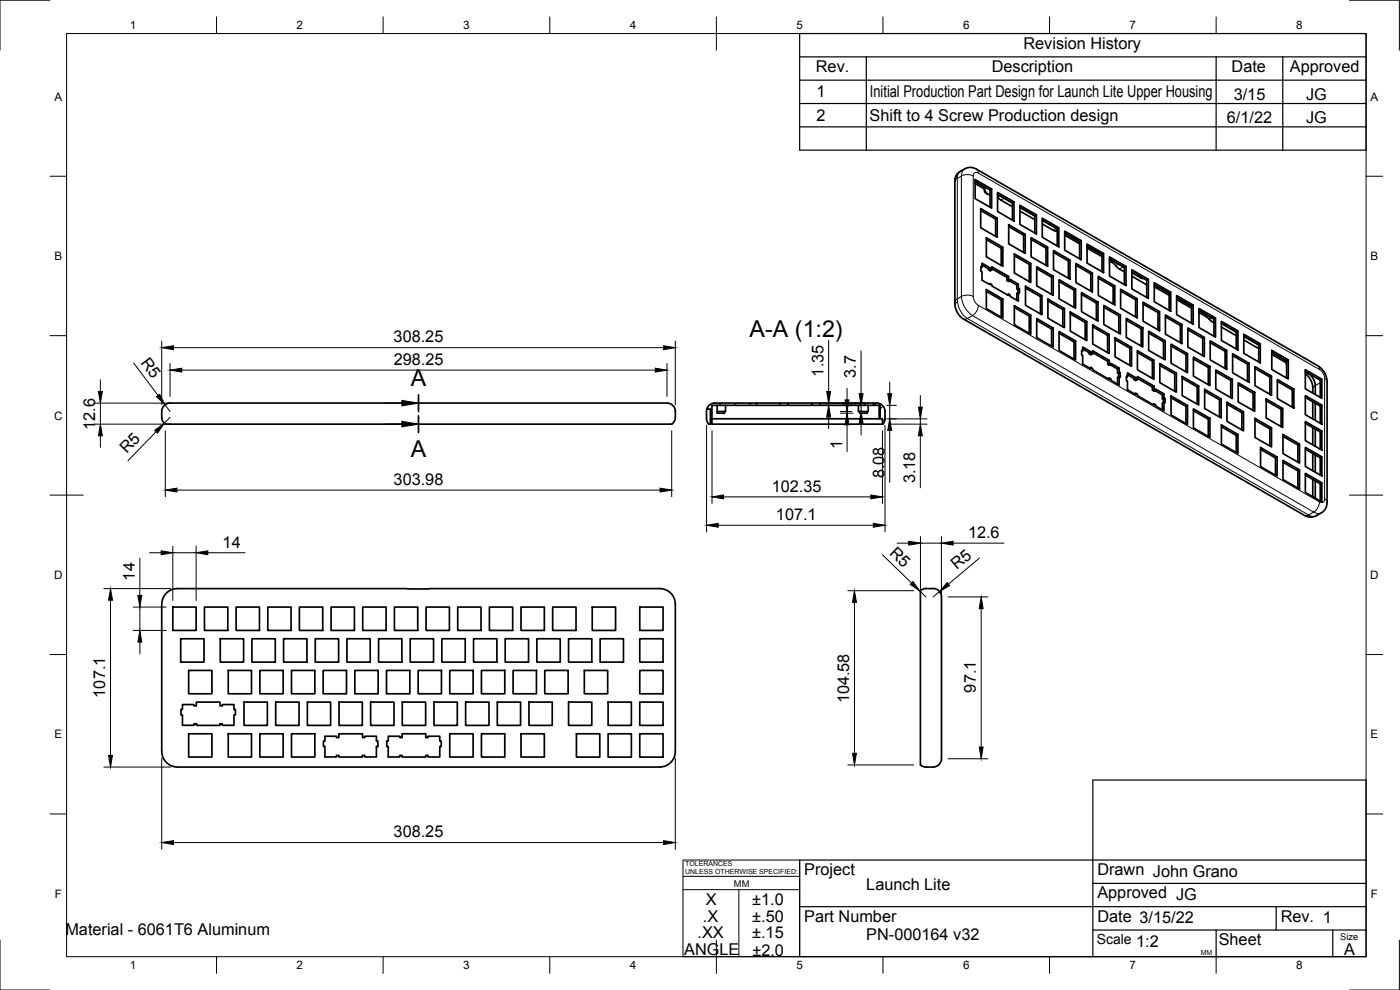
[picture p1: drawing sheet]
<svg xmlns="http://www.w3.org/2000/svg" width="420mm" height="297mm" viewBox="0 0 420 297" stroke-linecap="round" stroke-linejoin="round" font-family="sans-serif">
<!-- layer: Visible -->
<g fill="none" stroke="#000" stroke-width=".51">
<path d="M287.5 52l2.9-1.7h1.2l1.4 .4 103.4 59.7 1.3 1.7 .6 2.3v36.5l-.4 1.5-.5 .8-.7 .6-2.4 1.2-1.4 .1-1.2-.3-103.2-59.5-1.5-2.1-.4-2.2v-36.8l.2-1.2zM292.7 54.4l4.4 2.6v5.2M292.7 53.9l4.9 2.8v5.7l-4.9-2.8zM292.7 54.5l2.8 1.7M292.7 55.1l2.7 1.5M295.5 56.4a1.35 1.35 0 0 0 1.1 1.9M295.6 56.1a1.76 1.76 0 0 0 1.5 2.2M297.6 56.7l-.5 .3M299.4 58.3l4.4 2.6v5.1M299.4 57.7l4.9 2.9v5.7l-4.9-2.8zM299.4 58.4l4.4 2.5M299.4 59.2l1 .8 3.4 2"/>
<path d="M294.3 63.1l4.5 2.6v5.2M294.3 62.6l5 2.9v5.7l-5-2.9zM294.7 79.5l2 1.2v.3l.5 .3 .4-.3M294.7 79l2.4 1.4v.3l.5 .3v-.9l5.1 2.8v1l.4 .3v-.4l2.5 1.5v1.2l.3 .1v1.4l-.3-.2v2.5l-2.5-1.4v-.4l-.4-.2v.4l-5-2.9v-.4l-.6-.3v.4l-2.4-1.4v-2.6l-.3-.2v-1.3l.3 .1zM296 71.9l4.5 2.6v5.1M296 71.3l5 2.9v5.7l-5-2.8zM299.3 65.5l-.5 .2M301 74.2l-.5 .3M302.7 68l4.5 2.6v5.1M302.7 67.4l5 2.9v5.7l-5-2.8zM304.3 60.6l-.5 .3M304.4 76.7l4.5 2.6v5.2"/>
<path d="M304.4 76.2l5 2.8v5.8l-5-2.9zM306.1 62.2l4.5 2.5v5.2M306.1 61.6l4.9 2.9v5.7l-4.9-2.9zM306.1 62.2l4.5 2.6M306.1 63.3l4.5 2.6M307.7 70.3l-.5 .3M309.4 79l-.5 .3M309.5 71.9l4.4 2.5v5.2M309.5 71.3l4.9 2.9v5.7l-4.9-2.9zM311 64.5l-.4 .2M312.8 66l4.5 2.6v5.2M312.8 67.2l3.6 2 .9 .2"/>
<path d="M312.8 65.5l5 2.8v5.7l-5-2.8zM312.8 66.1l4.5 2.6M314.4 74.2l-.5 .2M316.2 75.7l4.4 2.6v5.2M316.2 75.2l4.9 2.8v5.8l-4.9-2.9zM317.8 68.3l-.5 .3M319.5 69.9l4.5 2.6v5.1M319.5 69.3l5 2.9v5.7l-5-2.8zM319.5 70l4.5 2.5M319.5 70.6l4.5 2.5M321.1 78l-.5 .3M322.9 79.6l4.5 2.6v5.1"/>
<path d="M322.9 79l4.9 2.9v5.7l-4.9-2.8zM324.5 72.2l-.5 .3M326.2 73.8l4.5 2.5v5.2M326.2 73.2l5 2.9v5.7l-5-2.9zM326.2 73.8l4.5 2.6M326.2 74.4l4.5 2.6M331.2 76.1l-.5 .2M333 77.6l4.4 2.6v5.2M333 78.3l1.9 1.4M333 77.1l4.9 2.8v5.8l-4.9-2.9zM333 77.7l4.1 2.4M334.9 79.7l.8 .8 1.7 1.1"/>
<path d="M337.9 79.9l-.5 .3M294.7 80.1l-.3 .2M296 87.4l4.5 2.6v5.2M296 86.9l5 2.8v5.7l-5-2.8zM297.1 85.1l-.3 .2M297.1 80.4l-.4 .3M297.1 80.7l-.4 .3M297.6 80.6l4.6 2.6v1l.5 .2 .4-.2M301 89.7l-.5 .3M302.7 88.3l-.4 .2M302.7 82.9l-.5 .3M302.7 83.9l-.5 .3"/>
<path d="M303 84.3l2.2 1.2v1.2l.3 .2v1M304.4 92.3l4.5 2.5v5.2M304.4 91.7l5 2.9v5.7l-5-2.9zM305.6 87.8l-.4 .3v2M305.6 85.3l-.4 .2M305.6 86.5l-.4 .2M305.9 86.6l-.4 .3M307.8 86.4l4.5 2.6v5.2M307.8 85.9l4.9 2.8v5.8l-4.9-2.9zM309.4 94.6l-.5 .2M311.1 96.1l4.5 2.6v5.2M311.1 80.6l4.5 2.6v5.1"/>
<path d="M311.1 80l5 2.9v5.7l-5-2.8zM311.1 95.6l5 2.8v5.7l-5-2.8zM312.7 88.7l-.4 .3M314.5 90.3l4.5 2.6v5.2M314.5 89.8l4.9 2.8v5.7l-4.9-2.8zM316.1 98.4l-.5 .3M316.1 82.9l-.5 .3M317.8 100l4.5 2.6v5.1M317.8 84.5l4.5 2.5v5.2M317.8 99.4l5 2.9v5.7l-5-2.8zM317.8 83.9l5 2.9v5.7l-5-2.9zM319.4 92.6l-.4 .3"/>
<path d="M321.2 94.2l4.5 2.5v5.2M321.2 93.6l5 2.9v5.7l-5-2.9zM322.8 86.8l-.5 .2M324.6 88.3l4.4 2.6v5.2M324.6 87.8l4.9 2.8v5.8l-4.9-2.9zM326.2 96.5l-.5 .2M327.8 81.9l-.4 .3M327.9 98l4.5 2.6v5.2M327.9 97.5l5 2.8v5.8l-5-2.9zM329.5 90.6l-.5 .3M329.6 83.5l4.5 2.5v5.2M329.6 82.9l5 2.9v5.7l-5-2.9z"/>
<path d="M331.3 92.2l4.5 2.6v5.2M331.3 91.7l4.9 2.8v5.7l-4.9-2.8zM334.6 85.8l-.5 .2M336.2 94.5l-.4 .3M336.3 87.3l4.5 2.6v5.2M336.3 86.8l5 2.8v5.8l-5-2.9zM338 96.1l4.5 2.5v5.2M338 95.5l5 2.9v5.7l-5-2.9zM339.7 81.5l4.4 2.6v5.1M339.7 80.9l4.9 2.9v5.7l-4.9-2.8zM339.7 82.9l4.4 2.6M339.7 81.5l.3 .5 2.4 1.4 .9 .2"/>
<path d="M341.3 89.6l-.5 .3M343 98.4l-.5 .2M343 91.2l4.5 2.6v5.2M343 90.7l5 2.8v5.7l-5-2.8zM344.6 83.8l-.5 .3M344.7 99.9l4.5 2.6v5.2M344.7 99.4l5 2.8v5.8l-5-2.9zM346.4 86.1l4.5 2.5M346.4 85.4l4.5 2.6v5.1M346.4 84.8l4.9 2.9v5.7l-4.9-2.9zM346.4 85.5l4.5 2.5M348 93.5l-.5 .3"/>
<path d="M349.8 95.1l4.4 2.5v5.2M349.8 94.5l4.9 2.9v5.7l-4.9-2.8zM351.3 87.7l-.4 .3M353.1 89.2l4.5 2.6v5.2M353.1 88.7l5 2.8v5.8l-5-2.9zM353.1 89.3l4.5 2.6M353.1 89.9l4.5 2.6M354.7 97.4l-.5 .2M356.5 98.9l4.5 2.6v5.2M356.5 98.4l4.9 2.8v5.8l-4.9-2.9zM358.1 91.5l-.5 .3M359.8 93.1l4.5 2.6v5.2"/>
<path d="M359.8 93.8l2.4 1.3 2.1 1.7M359.8 92.6l5 2.8v5.7l-5-2.8zM359.8 93.2l4.5 2.6M364.8 95.4l-.5 .3M366.6 97l4.4 2.6v5.1M366.6 96.4l4.9 2.9v5.7l-4.9-2.8zM366.6 97.1l4.4 2.5M366.6 98.1l4.4 2.6M371.5 99.3l-.5 .3M322.8 102.3l-.5 .3M324.9 104.7l2 1.1v.4l.5 .3 .5-.3M324.9 105.3l-.3 .2"/>
<path d="M327.4 105.5l-.5 .3M327.4 105.9l-.5 .3M327.4 110.2l-.4 .3M327.9 105.8l4.5 2.6v.9l.5 .3 .5-.3M332.9 100.3l-.5 .3M332.9 113.4l-.4 .2M332.9 108.1l-.5 .3M332.9 109.1l-.5 .2M333.2 109.5l2.2 1.2v1.2l.3 .2v1M334.6 101.9l4.5 2.6v5.2M334.6 101.4l5 2.8v5.7l-5-2.8zM335.9 113v2.5l-2.5-1.4v-.4l-.5-.3v.4l-5-2.8v-.4l-.5-.4v.4l-2.5-1.4v-2.5l-.3-.2v-1.4l.3 .2v-1.2l2.5 1.4v.4l.5 .3v-1l5 2.9v1l.5 .2v-.3l2.5 1.4v1.2l.3 .2v1.4l-.3-.2-.5 .2v2.1"/>
<path d="M335.9 111.6l-.5 .3M335.9 110.4l-.5 .3M336.2 111.8l-.5 .3M338.4 112.4l1.9 1.2v.3l.5 .3 .5-.3M338.4 111.9l2.4 1.4v.3l.5 .3v-.9l5.1 2.9v.9l.4 .3v-.4l2.5 1.5v1.2l.3 .1v1.4l-.3-.2v2.6l-2.5-1.5v-.3l-.5-.3v.4l-4.9-2.9v-.4l-.6-.3v.4l-2.4-1.4v-2.6l-.3-.2v-1.3l.3 .2zM338.4 113.1l-.3 .1M339.6 104.2l-.5 .3M340.8 118l-.3 .2M340.8 113.3l-.5 .3M340.8 113.6l-.5 .3M341.3 113.5l4.6 2.6v1l.5 .3 .4-.3M341.4 105.8l4.4 2.5v5.2"/>
<path d="M341.4 105.2l4.9 2.9v5.7l-4.9-2.9zM346.3 108.1l-.5 .2M346.4 115.9l-.5 .2M346.4 116.8l-.5 .3M346.6 117.2l2.2 1.3v1.1l.3 .2v1M348.1 109.7l4.5 2.5v5.2M348.1 109.1l4.9 2.8v5.8l-4.9-2.9zM349.3 118.2l-.5 .3M349.3 119.4l-.5 .2M349.6 119.5l-.5 .3M349.7 102.2l-.5 .3M351.5 119.3l4.4 2.6v5.2"/>
<path d="M351.5 103.8l4.4 2.6v5.2M351.5 118.8l4.9 2.9v5.7l-4.9-2.9zM351.5 103.3l4.9 2.8v5.7l-4.9-2.8zM353 111.9l-.4 .3M354.8 113.5l4.5 2.6v5.1M354.8 113l4.9 2.8v5.7l-4.9-2.8zM356.4 106.1l-.5 .3M358.2 107.7l4.4 2.5v5.2M358.2 107.1l4.9 2.9v5.7l-4.9-2.9zM359.7 115.8l-.4 .3M361.4 101.2l-.4 .3M361.5 117.4l4.5 2.6v5.1"/>
<path d="M361.5 116.8l5 2.9v5.7l-5-2.8zM363.1 110l-.5 .2M363.2 102.8l4.5 2.6v5.2M363.2 102.3l5 2.8v5.7l-5-2.8zM364.9 111.6l4.5 2.5v5.2M364.9 111l4.9 2.8v5.8l-4.9-2.9zM366.5 119.7l-.5 .3M368.2 105.1l-.5 .3M369.8 113.8l-.4 .3M369.9 106.7l4.5 2.5v5.2M369.9 106.1l5 2.9v5.7l-5-2.8zM371.6 115.4l4.5 2.6v5.2"/>
<path d="M371.6 114.9l5 2.8v5.7l-5-2.8zM373.3 100.8l4.5 2.6v5.2M373.3 100.3l4.9 2.9v5.7l-4.9-2.9zM373.3 100.9l4.5 2.6M373.3 102l4.5 2.6M374.9 109l-.5 .2M376.6 117.7l-.5 .3M376.6 110.5l4.5 2.6v5.2M376.6 110l5 2.8v5.8l-5-2.9zM378.2 103.2l-.4 .2M380 119.7l5 2.9v5.7l-5-2.9zM381.6 112.8l-.5 .3"/>
<path d="M381.7 105.7l4.4 2.6v5.1M381.7 105.1l4.9 2.9v5.7l-4.9-2.8zM381.7 105.8l4.4 2.5M381.7 106.3l4.4 2.6M383.3 114.4l4.5 2.6v5.2M383.3 113.9l5 2.8v5.7l-5-2.8zM386.2 108.7v.9M386.6 108l-.5 .3M388.3 116.7l-.5 .3M391.8 119.3l4.4 2.5v5.2M391.8 111.5l4.4 2.6v5.1M391.8 111.6a4.8 4.8 0 0 1 2.9 4.1v2.7"/>
<path d="M391.8 118.7l4.9 2.8v5.8l-4.9-2.9zM391.8 110.9l4.9 2.9v5.7l-4.9-2.8zM391.8 112.1a5.9 5.9 0 0 1 2.2 5.8M396.7 113.8l-.5 .3M202.7 123.5v1.7M202.7 123.4a3 3 0 0 0-3.9-2.5h-147.1a2.68 2.68 0 0 0-3.2 2.6 4 4 0 0 0 .7 3.4l.4 .4h151.9a2.24 2.24 0 0 0 1.2-2.1M212.1 122.7v3.6a1.05 1.05 0 0 0 1.1 1M213.2 126h.5v1.3h-.5zM213.2 124.1v1.9M213.7 124.1v1.9M213.7 127.3h51.1M213.7 125.7h50.4"/>
<path d="M215.2 121.6v2.4h2.2v-.5M217.7 121.6v1.9h-2.5M227.1 121.6v-.7h-12.6l-1.5 .5-.9 1.3M227.1 121.6h-13.4v2.5h-.5v-1.4h-1.1M227.1 120.9h7M227.1 121.6h7M234.1 120.9h2.5v.7h-2.5zM236.6 120.9h7M236.6 121.6h7M243.6 120.9h2.5v.7h-2.5zM246.1 120.9h7M246.1 121.6h7"/>
<path d="M253.1 120.9h2.5v.7h-2.5zM255.6 120.9h7M255.6 121.6h7M256.8 120.9v.7M257.6 121.6v1.9h3v-1.9M257.8 120.9v.7M258 123.5v.5h2.2v-.5M259.4 120.9v.7M262.1 120.9v.7M262.6 120.9a2.58 2.58 0 0 1 3 2.5v2.5l-.4 1.1-.4 .3v-1.6h-.7v-4.1h-1.5zM263.8 121.6v4.1M346.3 121.2l-.3 .2"/>
<path d="M349.3 120.7l-.5 .3v2M356.4 121.7l-.5 .2M358.2 123.2l4.4 2.6v5.2M358.2 122.7l4.9 2.8v5.7l-4.9-2.8zM363.1 125.5l-.5 .3M366.6 128l4.4 2.6v5.2M366.6 127.5l4.9 2.9v5.7l-4.9-2.9zM368.2 121.2l4.5 2.6v5.2M368.2 120.7l5 2.9v5.7l-5-2.9zM371.5 130.4l-.5 .2M373.2 123.6l-.5 .2M376.6 126.1l4.5 2.6v5.1"/>
<path d="M376.6 125.5l5 2.9v5.7l-5-2.8zM378.3 134.8l4.5 2.6v5.2M378.3 134.3l5 2.8v5.8l-5-2.9zM380 120.3l4.5 2.5v5.2M381.6 128.4l-.5 .3M383.3 137.1l-.5 .3M385 122.6l-.5 .2M385 138.7l4.5 2.6v5.2M385 130.9l4.5 2.6v5.2M385 130.4l5 2.8v5.7l-5-2.8zM385 138.1l5 2.9v5.7l-5-2.8zM390 133.2l-.5 .3"/>
<path d="M391.8 127l4.4 2.6v5.2M391.8 134.8l4.4 2.6v5.1M391.8 126.5l4.9 2.8v5.8l-4.9-2.9zM391.8 134.2l4.9 2.9v5.7l-4.9-2.8zM394 120.5v5.2M394 128.3v5.2M394 136.1v5.1M394.7 121v5.1M394.7 128.7v5.2M394.7 136.5v5.2M396.7 137.1l-.5 .3M396.7 129.3l-.5 .3"/>
<path d="M396.7 121.5l-.5 .3M390 141l-.5 .3M391.8 142.6l4.4 2.5v5.2M391.8 142l4.9 2.9v5.7l-4.9-2.8zM394 143.8v5.2M394.7 144.3v5.2M396.7 144.9l-.5 .2M280 176.6h-2.1a1.82 1.82 0 0 0-1.7 .7v52.2l1.3 .6 2.5 .1M280 176.6a3 3 0 0 1 2.6 3.9v46.5a2.68 2.68 0 0 1-2.6 3.2M51.9 182.1h7v7.1h-7zM54.2 191.7h7v7h-7zM61.4 182.1h7v7.1h-7z"/>
<path d="M66.1 191.7h7v7h-7zM70.9 182.1h7v7.1h-7zM75.6 191.7h7v7h-7zM80.4 182.1h7v7.1h-7zM85.1 191.7h7v7h-7zM89.9 182.1h7v7.1h-7zM94.6 191.7h7v7h-7zM99.4 182.1h7v7.1h-7zM104.1 191.7h7v7h-7zM108.9 182.1h7v7.1h-7zM113.6 191.7h7v7h-7zM118.4 182.1h7v7.1h-7z"/>
<path d="M123.1 191.7h7v7h-7zM127.9 182.1h7v7.1h-7zM132.6 191.7h7v7h-7zM137.4 182.1h7v7.1h-7zM142.1 191.7h7v7h-7zM146.9 182.1h7v7.1h-7zM151.6 191.7h7v7h-7zM156.4 182.1h7v7.1h-7zM161.1 191.7h7v7h-7zM165.9 182.1h7v7.1h-7zM170.6 191.7h7v7h-7zM177.7 182.1h7v7.1h-7z"/>
<path d="M180.1 191.7h7v7h-7zM192 191.7h7v7h-7zM192 182.1h7v7.1h-7zM54.8 211.4h3.4v.4h.7v-1.1h7.1v1.1h.7v-.4h3.5v1.5h.5v1.6h-.5v3.1h-3.5v-.4h-.7v.4h-7v-.4h-.8v.4h-3.4v-3.1h-.5v-1.6h.5zM56.6 201.2h7v7h-7zM68.5 201.2h7v7h-7zM73.2 210.7h7v6.9h-7zM78 201.2h7v7h-7zM82.7 210.7h7v6.9h-7zM87.5 201.2h7v7h-7zM92.2 210.7h7v6.9h-7zM97 201.2h7v7h-7z"/>
<path d="M101.7 210.7h7v6.9h-7zM106.5 201.2h7v7h-7zM111.2 210.7h7v6.9h-7zM116 201.2h7v7h-7zM120.7 210.7h7v6.9h-7zM125.5 201.2h7v7h-7zM130.2 210.7h7v6.9h-7zM135 201.2h7v7h-7zM139.7 210.7h7v6.9h-7zM144.5 201.2h7v7h-7zM149.2 210.7h7v6.9h-7zM154 201.2h7v7h-7z"/>
<path d="M158.7 210.7h7v6.9h-7zM163.5 201.2h7v7h-7zM170.6 210.7h7v6.9h-7zM175.4 201.2h7v7h-7zM182.5 210.7h7v6.9h-7zM192 201.2h7v7h-7zM192 210.7h7v6.9h-7zM53.2 230.2h144.8M53.2 230.1a4.7 4.7 0 0 1-4.7-4.6l.1-44.2a4.7 4.7 0 0 1 4.6-4.7h144.8a4.7 4.7 0 0 1 4.7 4.7v44.2a4.7 4.7 0 0 1-4.7 4.6M56.6 220.2h7v6.9h-7zM68.5 220.2h7v6.9h-7zM78 220.2h7v6.9h-7z"/>
<path d="M87.5 220.2h7v6.9h-7zM97.5 220.9h3.5v.4h.7v-1.1h7.1v1.1h.7v-.4h3.5v1.4h.4v1.7h-.4v3.1h-3.5v-.4h-.7v.4h-7.1v-.4h-.7v.4h-3.5v-3.1h-.4v-1.7h.4zM116.5 220.9h3.5v.4h.7v-1.1h7.1v1.1h.7v-.4h3.5v1.4h.4v1.7h-.4v3.1h-3.5v-.4h-.7v.4h-7.1v-.4h-.7v.4h-3.5v-3.1h-.4v-1.7h.4zM135 220.2h7v6.9h-7zM144.5 220.2h7v6.9h-7zM156.4 220.2h7v6.9h-7zM173 220.2h7v7h-7zM182.5 220.2h7v7h-7zM192 220.2h7v7h-7z"/>
</g>
<!-- layer: Visible Narrow -->
<g fill="none" stroke="#000" stroke-width=".3">
<path d="M287.3 53.5l-.6 .5-.1 .5M287.3 53.5v36.2l1.2-.8M287.4 52.7l-.6 .6-.2 .6M288.1 51.5l-.6 .7-.2 1.3 1.2-.7M288.5 52.8v36.1M288.5 52.8l1.8-.4 1.8 .4M289.5 50.7l-.6 .6-.3 1.5M292.1 52.8a.94 .94 0 0 1 .4-1 .94 .94 0 0 1 1.1 .1l102.4 59M292.1 52.8v36.1M293.1 50.8l.4 .4 .1 .7M300.1 58.8l-.7 .4M301.3 59.5l-.9 .5"/>
<path d="M317.1 68.5l-1 .6M317.3 69.3l-.2 .1M334.2 78.4l-.5 .3M335.7 79.3l-.9 .4M287.4 90.6l-.8 .7M287.4 90.6l-.1-1-.6 .5-.1 .6M287.4 90.6l.4 1.7 .6 1.2 .9 1.2 1 .9M288.5 89l1.8-.5 1.8 .5M288.6 88.9a7.3 7.3 0 0 0 3.3 5.8M290.3 95.6l102.5 59 1.3 .3 1.1-.2M290.3 95.6l-1.1 .1M291.8 94.7l102.4 58.9-1.5 .9"/>
<path d="M291.8 94.7l-1.5 .9M292.1 88.9l.4 1.6 1.1 1.1 102.4 59M293.6 91.6l-.5 1.7-1.2 1.4M337.1 80.1l-1.1 .6M340 81.7v.3M342.4 83.1v.3M346.7 85.6l-.3 .2M347.5 86.1l-.5 .3M362.4 94.7l-.5 .3M363.6 95.4l-.7 .4M364.3 96.3l-.4 .3M382 106l-.3 .2"/>
<path d="M392 111.7l-.2 .2M392.7 112v.1M394.7 115.8l-.7 .4M395.5 109.7l.4 .5 .1 .7M396 110.9l1.1 1.1 .5 1.5 .5 .5 .2 .6M396.2 114.8l-1.5 .9M397.5 113.5v36.2M392.7 154.5l-1.1 .2M396 150.6l-.5 1.7-1.3 1.3 1.5 .5 .9-.2M396 150.6a.94 .94 0 0 0 1.1 .1 .94 .94 0 0 0 .5-1l.5 .4 .2 .6"/>
</g>
<!-- layer: Border -->
<g fill="none" stroke="#000" stroke-width=".3">
<path d="M15 .1h-15v15M20 10.1h390v276.9h-390zM65 5.1v5M115 5.1v5M165 5.1v5M215 5.1v10M265 5.1v5M315 5.1v5M365 5.1v5M405 .1h15v15M15 52.9h5M410 52.9h5"/>
<path d="M15 100.7h5M410 100.7h5M15 148.6h10M405 148.6h10M15 196.4h5M410 196.4h5M15 244.2h5M410 244.2h5M0 282.1v14.9h15M65 287v5M115 287v5M165 287v5"/>
<path d="M215 282.1v9.9M265 287v5M315 287v5M365 287v5M420 282.1v14.9h-15"/>
</g>
<!-- layer: TitleBlock -->
<g fill="none" stroke="#000" stroke-width=".36">
<path d="M240 10.1h170v34.9h-170zM240 17.1h170M260 17.1v27.9M365 17.1v27.9M385 17.1v27.9M240 38.1h170M240 31.1h170M240 24.1h170M410 258h-170v29h170v-53h-82v53M240 272h170M328 279h82M328 265.1h82"/>
<path d="M365 279v8M383 272v7M400 279v8"/>
</g>
<path d="M205 258h35v29h-35zM205 262.9h35M205 266.9h35M221.7 266.9v20" fill="none" stroke="#000" stroke-width=".3"/>
<!-- layer: Hatching -->
<path d="M213.7 123.8l-.3 .3M216.5 121l-.7 .6M221 121l-.7 .6M225.5 121l-.7 .6M234.5 121l-.4 .3M265 121.8l-.9 .9M265.6 125.7l-.8 .8" fill="none" stroke="#000" stroke-width=".3"/>
<!-- layer: Annotations -->
<path d="M125.6 118.5v5M125.6 124.7v5.1" fill="none" stroke="#000" stroke-width=".51"/>
<path d="M115.6 121h5M115.6 127.3h5" fill="none" stroke="#000" stroke-width=".3"/>
<path d="M120.6 120.1l5 .9-5 .8zM120.6 126.4l5 .9-5 .8z" fill="#000" stroke="#000" stroke-width=".3"/>
<!-- layer: Dimensions -->
<g fill="none" stroke="#000" stroke-width=".3">
<path d="M30.1 113.9v3.6M40.1 108.9l7.3 9.7M48.5 102.3v19.2M51 109.1v9.8M52 104.3h147.2M54.5 111h142.2M200.2 109.1v9.8M202.7 102.3v19.2M248.7 102.2v15.3M254.2 116.5v3.5M258.4 105.2v12.9M267 114.6v3.5"/>
<path d="M276.2 118.7v3.5M28.1 121h23.1M28.1 127.3h23.1M30.1 121v6.3M30.1 130.8v3.4M46.9 129.5l-8.5 8.7M49.5 121.5l1.5 2M49.6 129.3v19.7M51 125.2l-1.7 1.8M201.6 129.3v19.7M212 127.6v32M213.7 129.3v21.8"/>
<path d="M246.7 121h13.9M246.7 121.6h13.9M248.7 121v.6M248.7 125.1v3.5M252.2 124h3.8M252.2 123.5h3.4M254.2 123.5v.5M254.2 127.5v8.1M258.4 121.6v1.9M258.4 127v3.5M259.6 123.5h.8M264.8 129.3v21.8"/>
<path d="M265.6 127.6v32M266.1 125.7h12.1M266.1 121.6h2.9M266.8 127.3h11.4M267 121.6v4.1M267 129.2v15.6M276.2 125.7v1.6M276.2 130.8v15.6M53.1 147.1h145M215.5 157.6h46.6M217.2 149.1h44.1M31.2 176.6h20"/>
<path d="M42 167.5v11.2M44.9 165.8h3.5M51.9 163.9v16.3M51.9 165.8h7M58.9 163.9v16.3M62.4 165.8h11.1M254.4 177.2h19.8M264.8 166.5l8.8 8.4M269.2 163h3.5M276.1 177.4l1.8 1.7M276.2 161v18.3M276.2 163h6.3"/>
<path d="M282 177.5l-2 1.6M282.5 161v18.3M284.5 179.1h12M286 163h15.3M294 167.4l-9.4 7.8M33.2 180.1v46.6M40 189.2h9.9M40 182.1h9.9M42 182.1v7.1M42 192.6v3.6M256.4 180.7v45.3M294.5 182.6v41.5"/>
<path d="M31.2 230.2h20M48.5 227.5v27.3M202.7 227.5v27.3M254.4 229.5h19.8M284.5 227.7h12M52 252.8h147.2"/>
</g>
<g fill="#000" stroke="#000" stroke-width=".3">
<path d="M29.5 117.5h1.2l-.6 3.5zM47 119l.9-.7 1.6 3.2zM48.5 104.3l3.5-.6v1.2zM51 111l3.5-.5v1.1zM196.7 110.5l3.5 .5-3.5 .6zM199.2 103.7l3.5 .6-3.5 .6zM248.1 117.5h1.2l-.6 3.5zM253.6 120h1.2l-.6 3.5zM257.9 118.1h1.1l-.6 3.5zM266.4 118.1h1.2l-.6 3.5zM30.1 127.3l.6 3.5h-1.2zM46.4 129.1l2.9-2.1-2 2.9z"/>
<path d="M248.7 121.6l.6 3.5h-1.2zM254.2 124l.6 3.5h-1.2zM258.4 123.5l.6 3.5h-1.1zM267 125.7l.6 3.5h-1.2zM275.6 122.2h1.2l-.6 3.5zM276.2 127.3l.6 3.5h-1.2zM49.6 147.1l3.5-.6v1.1zM198.1 146.5l3.5 .6-3.5 .5zM212 157.6l3.5-.6v1.2zM213.7 149.1l3.5-.6v1.2zM261.3 148.5l3.5 .6-3.5 .6zM262.1 157l3.5 .6-3.5 .6z"/>
<path d="M41.4 178.7h1.1l-.5 3.4zM48.4 165.3l3.5 .5-3.5 .6zM58.9 165.8l3.5-.5v1.1zM272.7 162.4l3.5 .6-3.5 .6zM274 174.5l2.1 2.9-2.9-2zM284.3 174.8l.7 .9-3 1.8zM282.5 163l3.5-.6v1.2zM33.2 176.6l.6 3.5h-1.2zM42 189.2l.5 3.4h-1.1zM256.4 177.2l.6 3.5h-1.1zM294.5 179.1l.5 3.5h-1.1zM32.6 226.7h1.2l-.6 3.5z"/>
<path d="M255.9 226h1.1l-.6 3.5zM293.9 224.1h1.1l-.5 3.6zM48.5 252.8l3.5-.6v1.2zM199.2 252.2l3.5 .6-3.5 .6z"/>
</g>
<g font-size="7">
<text x="225" y="101.2">A-A (1:2)</text>
<text x="123.3" y="116">A</text>
<text x="123.3" y="137.3">A</text>
</g>
<g font-size="4.9">
<text x="307.1" y="14.6">Revision History</text>
<text x="244.9" y="21.6">Rev.</text>
<text x="297.6" y="21.6">Description</text>
<text x="369.6" y="21.6">Date</text>
<text x="387.1" y="21.6">Approved</text>
<text x="245" y="29.1">1</text>
<text x="261.1" y="29.1">Initial Production Part Design for Launch Lite Upper Housing</text>
<text x="370.2" y="30.1">3/15</text>
<text x="392" y="30.1">JG</text>
<text x="245" y="36.3">2</text>
<text x="260.9" y="36.3">Shift to 4 Screw Production design</text>
<text x="368.2" y="37">6/1/22</text>
<text x="392" y="37">JG</text>
<text x="118.1" y="102.8">308.25</text>
<text x="42" y="108.9" transform="rotate(53 42 108.9)">R5</text>
<text x="118.2" y="109.5">298.25</text>
<text x="247.1" y="113" transform="rotate(-90 247.1 113)">1.35</text>
<text x="256.9" y="113.3" transform="rotate(-90 256.9 113.3)">3.7</text>
<text x="28.6" y="129" transform="rotate(-90 28.6 129)">12.6</text>
<text x="38.1" y="136.4" transform="rotate(-46 38.1 136.4)">R5</text>
<text x="252.7" y="134.6" transform="rotate(-90 252.7 134.6)">1</text>
<text x="265.5" y="143.5" transform="rotate(-90 265.5 143.5)">8.08</text>
<text x="118.1" y="145.5">303.98</text>
<text x="231.6" y="147.5">102.35</text>
<text x="274.7" y="145.1" transform="rotate(-90 274.7 145.1)">3.18</text>
<text x="232.9" y="156">107.1</text>
<text x="290.5" y="161.4">12.6</text>
<text x="66.8" y="164.3">14</text>
<text x="266.7" y="166.1" transform="rotate(44 266.7 166.1)">R5</text>
<text x="287.2" y="171.1" transform="rotate(-40 287.2 171.1)">R5</text>
<text x="40.5" y="174.2" transform="rotate(-90 40.5 174.2)">14</text>
<text x="31.6" y="209.3" transform="rotate(-90 31.6 209.3)">107.1</text>
<text x="292.9" y="207.8" transform="rotate(-90 292.9 207.8)">97.1</text>
<text x="254.9" y="211" transform="rotate(-90 254.9 211)">104.58</text>
<text x="118.1" y="251.2">308.25</text>
<text x="241.3" y="262.6">Project</text>
<text x="329.3" y="262.6">Drawn John Grano</text>
<text x="260" y="267">Launch Lite</text>
<text x="329.3" y="269.5">Approved JG</text>
<text x="211.9" y="271.6">X</text>
<text x="225.8" y="271.6">±1.0</text>
<text x="19.6" y="280.6">Material - 6061T6 Aluminum</text>
<text x="209.3" y="281.5">.XX</text>
<text x="211" y="276.5">.X</text>
<text x="225.7" y="281.6">±.15</text>
<text x="225.8" y="276.6">±.50</text>
<text x="241.3" y="276.5">Part Number</text>
<text x="329.3" y="276.5">Date 3/15/22</text>
<text x="384.3" y="276.5">Rev. 1</text>
<text x="205.3" y="286.6">ANGLE</text>
<text x="225.8" y="286.7">±2.0</text>
<text x="260" y="282.1">PN-000164 v32</text>
<text x="341" y="284">1:2</text>
<text x="365.8" y="283.6">Sheet</text>
<text x="403.4" y="286.5">A</text>
</g>
<text font-size="4.2" x="329.1" y="283.1">Scale</text>
<g font-size="3.5">
<text x="39" y="8.8">1</text>
<text x="89" y="8.8">2</text>
<text x="139" y="8.8">3</text>
<text x="189" y="8.8">4</text>
<text x="239" y="8.8">5</text>
<text x="289" y="8.8">6</text>
<text x="339" y="8.8">7</text>
<text x="389" y="8.8">8</text>
<text x="16.3" y="30.2">A</text>
<text x="411.3" y="30.2">A</text>
<text x="16.3" y="78">B</text>
<text x="411.3" y="78">B</text>
<text x="16.2" y="125.9">C</text>
<text x="411.2" y="125.9">C</text>
<text x="16.2" y="173.7">D</text>
<text x="411.2" y="173.7">D</text>
<text x="16.3" y="221.6">E</text>
<text x="411.3" y="221.6">E</text>
<text x="16.4" y="269.4">F</text>
<text x="411.4" y="269.4">F</text>
<text x="39" y="290.8">1</text>
<text x="89" y="290.8">2</text>
<text x="139" y="290.8">3</text>
<text x="189" y="290.8">4</text>
<text x="239" y="290.8">5</text>
<text x="289" y="290.8">6</text>
<text x="339" y="290.8">7</text>
<text x="389" y="290.8">8</text>
</g>
<g font-size="2.8">
<text x="220.3" y="266.1">MM</text>
<text x="402.3" y="282.1">Size</text>
</g>
<g font-size="2.1">
<text x="205.6" y="259.8">TOLERANCES</text>
<text x="205.6" y="262.3">UNLESS OTHERWISE SPECIFIED:</text>
<text x="360.4" y="286.5">MM</text>
</g>
</svg>
